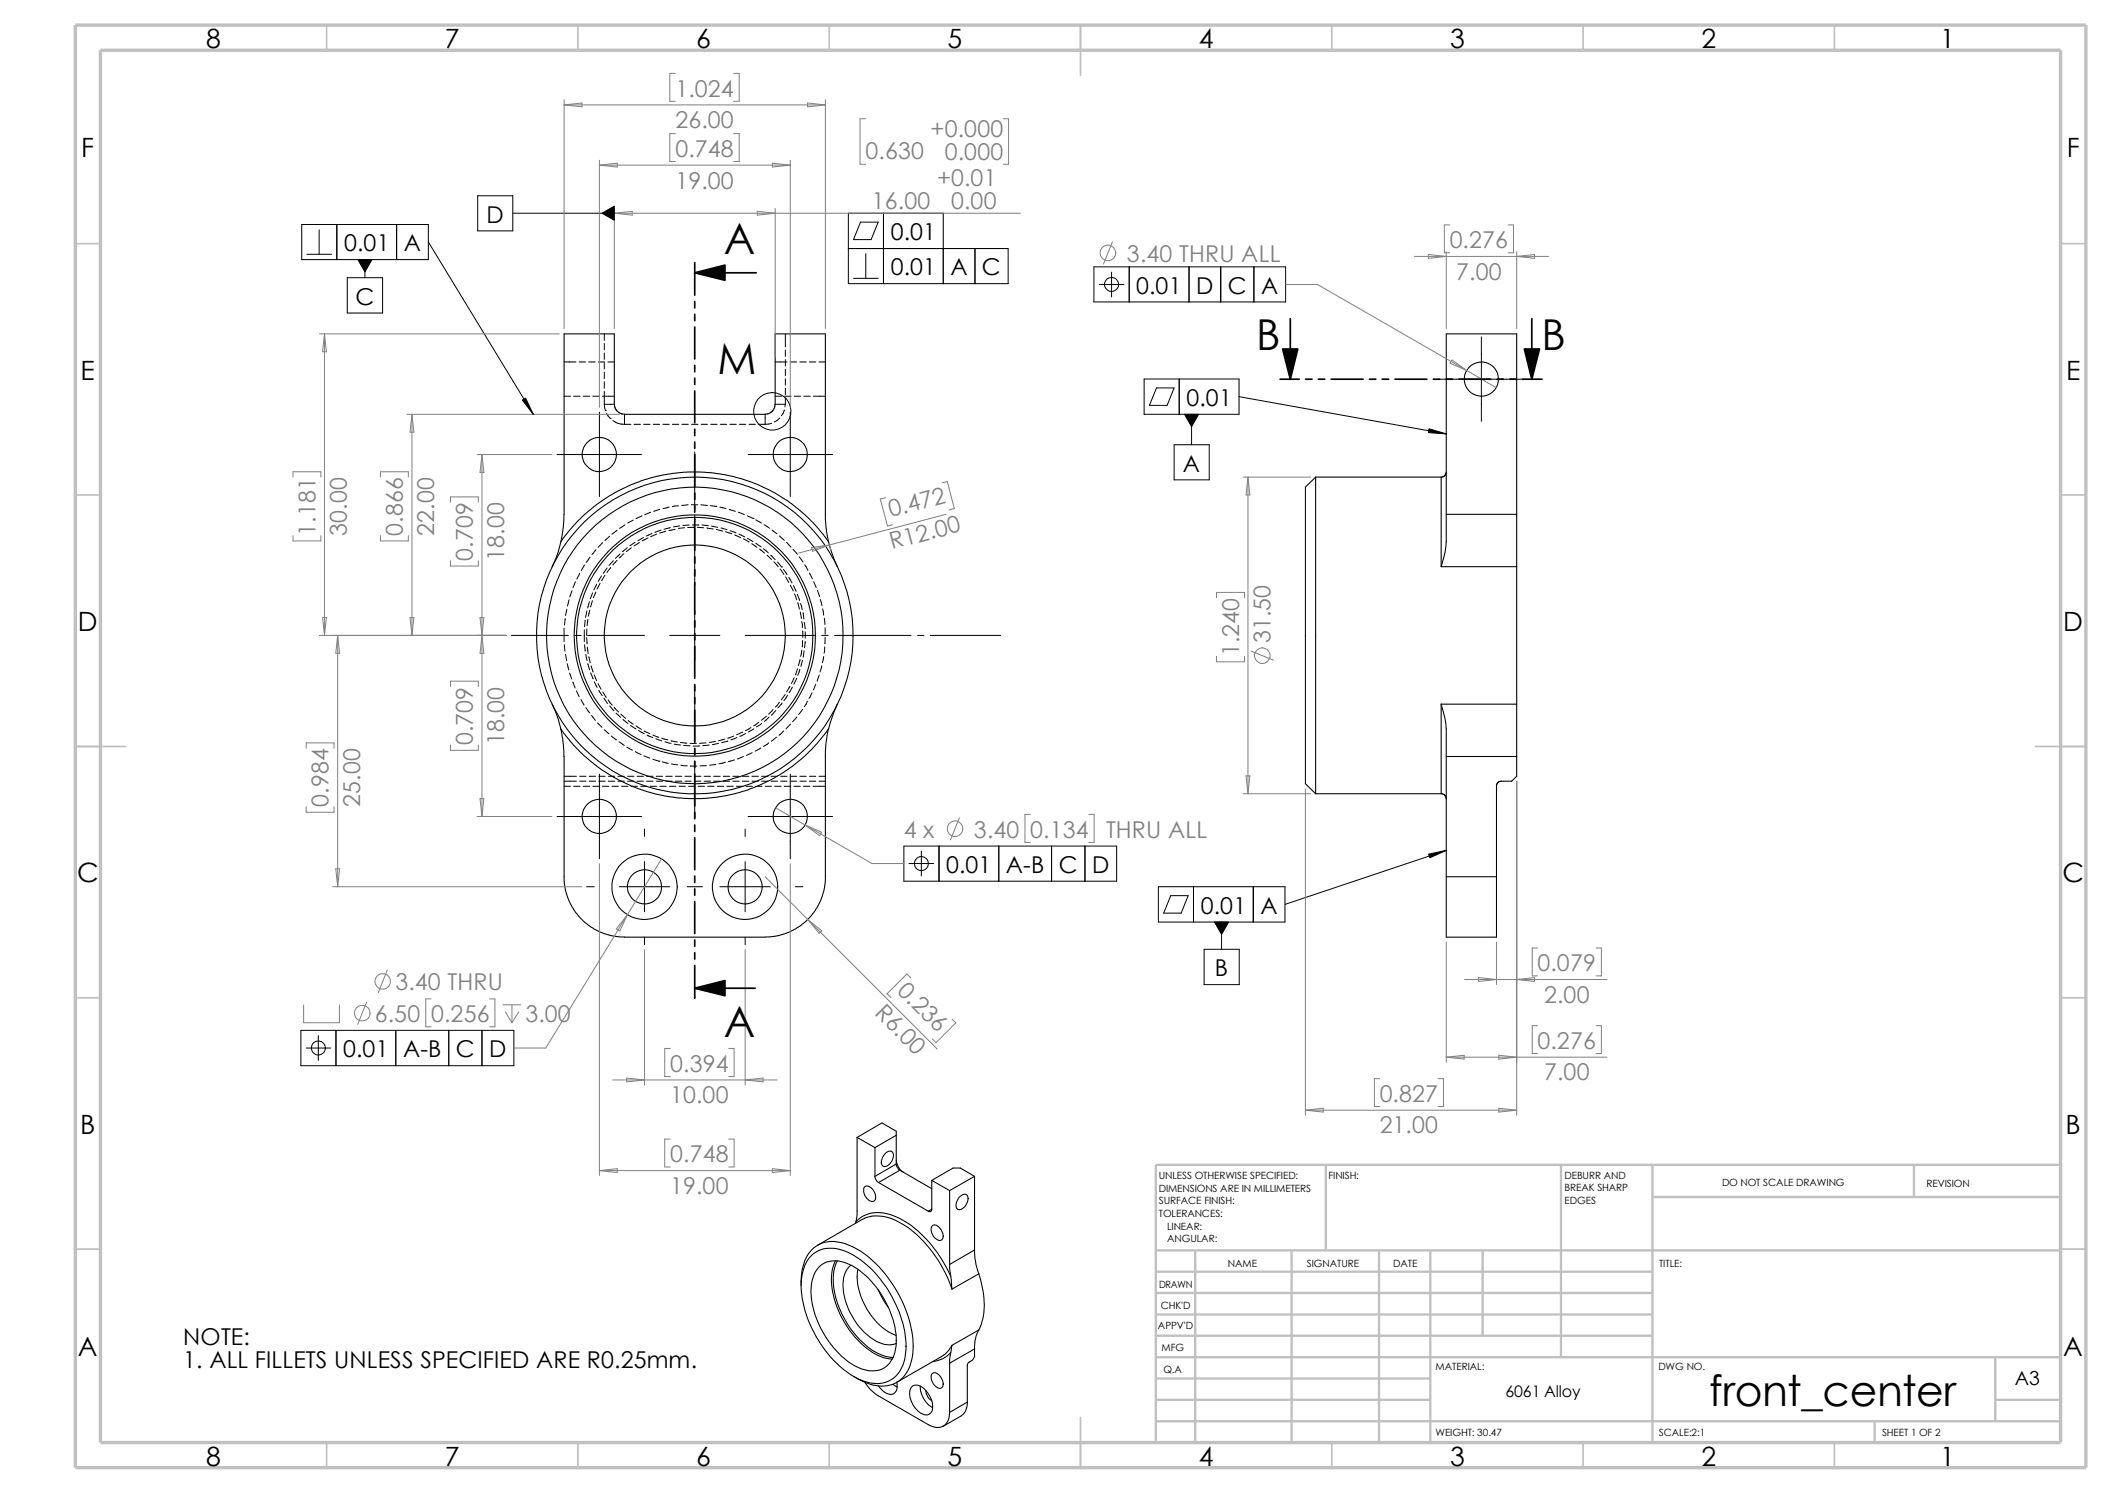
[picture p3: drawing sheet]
<svg xmlns="http://www.w3.org/2000/svg" width="420mm" height="297mm" viewBox="0 0 420 297" stroke-linecap="round" stroke-linejoin="round" font-family="sans-serif">
<g fill="none" stroke="#c0c0c0" stroke-width=".34">
<path d="M65 5v5M115 5v5M165 5v5M215 5v10M265 5v5M315 5v5M365 5v5M15 48.5h5M410 48.5h5M15 98.5h5M410 98.5h5M15 148.5h10"/>
<path d="M405 148.5h10M15 198.5h5M410 198.5h5M15 248.5h5M410 248.5h5M65 287v5M115 287v5M165 287v5M215 282v10M265 287v5M315 287v5M365 287v5"/>
</g>
<g fill="none" stroke="#c0c0c0" stroke-width=".47">
<path d="M263.8 231.7v17.1M310.6 231.7v38.3M328.8 238.1h81.2M328.8 231.7v55.3M380.8 231.7v6.4M410 231.7h-180v55.3M230 253h98.8M230 257.2h98.8M230 248.8h180M237.8 248.8v38.2M257 248.8v38.2M274.4 248.8v38.2"/>
<path d="M284.6 248.8v38.2M295 248.8v16.9M230 278.5h54.6M230 270h180M230 274.2h54.6M230 261.5h98.8M230 265.7h98.8M397 278.5h13M397 270v12.7M230 282.7h180M373 282.7v4.3"/>
</g>
<path d="M15 5h400v287h-400zM20 10h390v277h-390z" fill="none" stroke="#c0c0c0" stroke-width=".68" stroke-linecap="butt"/>
<g fill="none" stroke="#000" stroke-width=".2">
<path d="M95 38.9h7v7h-7zM60 44.7h25.2v6.9h-25.2zM61 50.6h5M63.5 45.7v4.9M67 44.7v6.9M69.1 55.2h7v7.1h-7zM72.6 51.6v3.6M78.9 44.7v6.9M85.2 48.1l20.9 34.3M102 42.4h20.2M168.8 49.4h31.8v7h-31.8v-14h18.9v14M169.8 55.4h4.9"/>
<path d="M171.2 44.2h3.5l-1.4 3.5h-3.5zM172.3 50.5v4.9M175.8 42.4v14M194 49.4v7M217.6 53.1h38.2v7h-38.2zM218.7 56.6h4.9M221.1 54.1v5M224.7 53.1v7M236.6 53.1v7M242.9 53.1v7M249.5 53.1v7M112.2 72h2.4"/>
<path d="M112.2 78.8h1.3M114.1 78.8h1.3M115.2 72h1.3M116 78.8h1.3M117.1 72h1.3M117.9 78.8h1.3M119 72h1.3M119.8 78.8h2.4M120.2 66.4v1.3M120.2 68.3v1.3M120.2 70.2v1.3M120.2 72.1v1.3"/>
<path d="M120.2 74v1.3M120.2 75.9v1.3M120.2 77.9v2.5M120.9 72h1.3M154.2 72h2.4M154.2 78.8h1.3M156.1 78.8h1.3M156.3 66.4v2.6M156.3 69.6v1.3M156.3 71.5v1.3M156.3 73.4v1.3M156.3 75.4v1.2"/>
<path d="M156.3 77.3v1.2M156.3 79.2v1.2M157.2 72h1.3M158 78.8h1.3M159.1 72h1.3M159.9 78.8h1.3M161 72h1.3M161.8 78.8h2.4M162.9 72h1.3M227.6 75.4h18.9v7h-18.9zM230.1 77.2h3.5l-1.4 3.4h-3.5zM234.6 75.4v7"/>
<path d="M246.5 78.9l41.2 7.4M286.3 75.4h16.8M294.7 67v16.8M110.8 90.4h16.8M119.3 82v16.8M120.2 80.4h2M120.2 80.4l.2 1.3M120.4 81.7h.1M120.6 82.3l.8 .9M121.4 83.2h.1M121.9 83.7l1.1 .5M123 84.2h.1"/>
<path d="M123 84.2l1.2 .2M124.2 82.4v2M124.2 84.4h1.3M126.2 84.4h1.2M128.1 84.4h1.2M130 84.4h1.2M131.9 84.4h1.2M133.8 84.4h1.2M135.7 84.4h1.2M137.6 84.4h1.3M138.2 89.9v11.4M139.5 84.4h1.3"/>
<path d="M141.4 84.4h1.3M143.3 84.4h1.3M145.2 84.4h1.3M147.1 84.4h1.3M148.8 90.4h16.9M149 84.4h1.3M150.9 84.4h1.3M152.2 82.4v2M153.5 84.2l-1.3 .2M154.2 80.4h2.1M155.1 83.2l-1 .7M156 81.6l-.6 1.1"/>
<path d="M156.3 80.4l-.1 .5M157.2 82v16.8M233.6 88.5h7v7h-7zM237.1 82.4v6.1M113.2 119.3l-.3 1.3M113.8 117.5l-.4 1.2M114.5 115.7l-.5 1.2M115.3 114l-.5 1.2M116.3 112.4l-.6 1.1M117.3 119.7l-.4 1.2M117.4 110.8l-.8 1.1M117.9 119.5l-.4 1.2"/>
<path d="M117.9 117.9l-.5 1.2M118.5 117.8l-.4 1.1M118.6 109.3l-.8 1M118.7 116.2l-.5 1.1M119.4 116l-.6 1.2M119.7 114.6l-.7 1.1M119.9 107.9l-.9 1M120.4 114.4l-.7 1.1M120.8 113l-.8 1M121.3 106.7l-.9 .8M121.5 112.9l-.8 1M122 111.5l-.8 1"/>
<path d="M122.8 111.5l-.9 .9M122.8 105.5l-1 .8M123.4 110.2l-1 .9M124.1 110.2l-.9 .8M124.3 104.4l-1 .7M124.8 109l-1 .8M125.6 109l-1 .7M126 103.5l-1.1 .6M126.4 107.9l-1.1 .7M127.2 107.9l-1 .7M127.7 102.6l-1.2 .6M128 106.9l-1.1 .7"/>
<path d="M128.9 107l-1.1 .6M129.5 101.9l-1.2 .5M129.7 106.1l-1.1 .5M130.6 106.3l-1.1 .5M131.3 101.3l-1.3 .4M131.5 105.5l-1.2 .4M132.5 105.7l-1.3 .3M133.1 100.9l-1.2 .3M133.3 104.9l-1.2 .4M134.3 105.3l-1.2 .2M135 100.6l-1.2 .2M135.2 104.6l-1.2 .2"/>
<path d="M136.2 105l-1.2 .1M136.9 100.4l-1.3 .1M137.1 104.4l-1.3 .1M137.5 100.4h1.3M137.8 104.4h1.2M138.1 104.9h-1.3M138.2 102.5v1.3M138.2 105.1v11.3M138.7 104.9l1.3 .1M139.4 100.4l1.3 .1M139.7 104.4l1.2 .2M140.6 105l1.3 .2"/>
<path d="M141.4 100.6l1.2 .2M141.6 104.6l1.2 .3M142.5 105.3l1.3 .3M143.2 100.9l1.2 .3M143.4 105l1.3 .4M144.4 105.8l1.2 .4M145.1 101.3l1.2 .4M145.2 105.6l1.2 .4M146.2 106.4l1.1 .5M146.9 101.9l1.2 .5M147 106.3l1.2 .5M147.9 107.2l1.1 .6"/>
<path d="M148.7 102.6l1.1 .5M148.7 107.1l1.1 .6M149.6 108.2l1 .7M149.8 103.1h.1M150.4 108.1l1 .7M150.4 103.4l1.1 .7M151.1 109.2l1 .8M151.9 109.2l1 .8M152 104.4l1.1 .7M152.6 110.4l.9 .9M153.3 110.4l.9 .9M153.6 105.5l1 .7"/>
<path d="M154 111.8l.8 .9M154.7 111.8l.8 1M155.1 106.6l.9 .9M155.2 113.2l.8 1.1M155.5 112.8h.1M155.9 113.3l.7 1M156.3 114.8l.6 1.1M156.5 107.9l.9 .9M156.9 114.9l.7 1.1M157.2 116.4l.6 1.2M157.8 109.3l.8 1M157.9 116.5l.5 1.1"/>
<path d="M158.1 118.2l.4 1.1M158.6 118.2l.5 1.3M158.7 119.9l.3 1.3M159 110.8l.8 1M160.1 112.4l.6 1.1M161 114l.6 1.1M161.9 115.7l.5 1.2M162.6 117.5l.4 1.2M163.2 119.3l.3 1.2M101.7 126.4h11.4M112.2 125v1.2M112.2 126.4v1.2"/>
<path d="M112.3 128.3l.1 1.2M112.4 123.1l-.1 1.2M112.5 130.2l.2 1.2M112.8 121.2l-.3 1.2M112.9 132l.3 1.3M113.3 133.9l.4 1.2M114 135.7l.4 1.2M114.3 126.4h1.3M114.7 137.5l.5 1.1M115.6 139.1l.6 1.2M116.2 125.3v2.3M116.3 128.3l.1 1.2"/>
<path d="M116.4 123.4l-.1 1.3M116.5 130.2l.3 1.2M116.7 126.8l.1 1.3M116.8 121.5l-.3 1.3M116.8 125.1l-.1 1.3M116.8 128.7l.2 1.3M116.9 126.4h11.3M116.9 132l.4 1.3M117 123.2l-.2 1.3M117.1 130.6l.3 1.3M117.3 121.4l-.2 1.2M117.5 133.9l.5 1.1"/>
<path d="M117.6 132.5l.4 1.2M118.2 135.6l.6 1.1M118.2 134.3l.5 1.1M119 136l.6 1.1M119.1 137.3l.7 1.1M119.9 137.7l.7 1M120.1 138.9l.8 1.1M121 139.2l.8 1.1M133.2 126.4h10M138.2 121.4v10M138.2 136.4v11.3M148.3 126.4h13.9"/>
<path d="M155.1 139.7l-.8 1M155.6 139.9l-.8 .9M156.2 138.2l-.8 1M156.7 138.3l-.7 1.1M157.1 136.5l-.6 1.1M157.6 136.7l-.6 1.1M158 134.8l-.6 1.2M158.2 134.2h.1M158.5 135l-.6 1.1M158.7 133.1l-.4 1.1M159.1 133.2l-.4 1.2M159.2 131.2l-.4 1.2"/>
<path d="M159.2 121.8l.2 1.2M159.3 120.1l.3 1.2M159.5 123.7l.1 1.2M159.5 129.3l-.2 1.3M159.6 131.4l-.3 1.2M159.7 125.5v1.3M159.7 127.4l-.1 1.3M159.8 121.9l.1 1.2M160 129.5l-.2 1.2M160 123.8l.2 1.3M160.2 127.6l-.1 1.3M160.2 125.7v1.3"/>
<path d="M160.7 139.5l-.7 1.1M161.5 137.8l-.5 1.1M162.3 136.1l-.5 1.1M163 134.3l-.4 1.2M163.5 132.5l-.3 1.2M163.5 126.4h1.3M163.7 121.1l.2 1.3M163.9 130.6l-.3 1.2M164 123l.1 1.2M164.1 128.7l-.1 1.3M164.2 126.8l-.1 1.3M164.2 124.9v1.3"/>
<path d="M166 126.4h15.3M182.5 126.4h1.3M185.1 126.4h14M112.2 156.4h1.3M112.2 155.4h2.5M112.2 154.4h2.5M114.1 156.4h1.3M115.3 155.4h1.3M115.3 154.4h1.3M116 156.4h1.3M116.5 140.8l.8 1M117.2 155.4h1.3"/>
<path d="M117.2 154.4h1.3M117.7 142.3l.7 1M117.9 156.4h1.3M118.9 143.8l.9 .9M119.1 155.4h1.3M119.1 154.4h1.3M119.3 154v16.8M119.8 156.4h1.3M120.2 145.2l1 .8M121 155.4h1.3M121 154.4h1.3M121.3 140.4l.8 1"/>
<path d="M121.6 146.4l1 .8M121.8 156.4h1.2M122.2 140.7l.9 .9M122.6 141.9l.9 .8M122.9 155.4h1.3M122.9 154.4h1.3M123.1 147.6l1.1 .7M123.5 142.1l1 .8M123.7 156.4h1.2M124 143.1l.9 .8M124.7 148.6l1.1 .6M124.8 155.4h1.3"/>
<path d="M124.8 154.4h1.3M125 143.3l1 .8M125.4 144.3l1.1 .7M125.6 156.4h1.2M126.4 149.5l1.2 .6M126.5 144.4l1.1 .7M126.7 155.4h1.3M126.7 154.4h1.3M127 145.3l1.2 .7M127.5 156.4h1.2M128.1 150.4l1.2 .4M128.1 145.4l1.2 .6"/>
<path d="M128.7 155.4h1.2M128.7 154.4h1.2M128.7 146.3l1.2 .4M129.4 156.4h1.2M129.9 146.2l1.2 .5M129.9 151l1.2 .4M130.5 147l1.2 .4M130.6 155.4h1.2M130.6 154.4h1.2M131.1 151.4h.1M131.3 156.4h1.2M131.7 146.9l1.2 .3"/>
<path d="M131.7 151.6l1.3 .2M132.3 147.6l1.2 .3M132.5 155.4h1.2M132.5 154.4h1.2M133.2 156.4h1.3M133.5 147.4l1.2 .2M133.6 152l1.2 .1M134.2 148l1.2 .2M134.4 155.4h1.2M134.4 154.4h1.2M135.1 156.4h1.3M135.4 147.7l1.3 .1"/>
<path d="M135.5 152.2l1.2 .2M136 148.3l1.3 .1M136.3 155.4h1.2M136.3 154.4h1.2M137 156.4h1.3M137.3 147.9h1.3M137.4 152.4h1.2M138.2 155.4h1.2M138.2 154.4h1.2M138.2 149v1.3M138.2 151.6v11.3M138.9 156.4h1.3"/>
<path d="M139.2 148.4h-1.3M140.1 155.4h1.3M140.1 154.4h1.3M140.5 147.8l-1.3 .1M140.5 152.3l-1.2 .1M140.8 156.4h1.3M141.1 148.2l-1.3 .1M142 155.4h1.3M142 154.4h1.3M142.3 147.5l-1.2 .2M142.4 152.1l-1.2 .1M142.7 156.4h1.3"/>
<path d="M143 147.9l-1.3 .2M143.9 155.4h1.3M143.9 154.4h1.3M144.2 147l-1.2 .4M144.3 151.6l-1.3 .3M144.6 156.4h1.3M144.8 147.4l-1.2 .3M145.8 155.4h1.3M145.8 154.4h1.3M146 146.4l-1.2 .5M146.1 151.2l-1.2 .3M146.5 156.4h1.3"/>
<path d="M146.6 146.7l-1.2 .5M147.7 145.7h.1M147.7 145.7l-1.1 .5M147.7 155.4h1.3M147.7 154.4h1.3M147.9 150.5l-1.2 .5M148.3 145.9l-1.1 .6M148.4 156.4h1.3M149.4 144.7l-1.1 .7M149.6 155.4h1.3M149.6 154.4h1.3M149.6 149.7l-1.1 .6"/>
<path d="M150 145l-1.1 .6M150.3 156.4h1.3M151 143.7l-1.1 .7M151.3 148.8l-1.1 .6M151.5 155.4h1.3M151.5 154.4h1.3M151.6 143.9l-1.1 .7M152.2 156.4h1.3M152.5 142.5l-1 .8M153 147.8l-1.1 .7M153 142.7l-.9 .8M153.4 155.4h1.3"/>
<path d="M153.4 154.4h1.3M153.8 141.1l-.9 1M154.1 156.4h1.3M154.3 141.4l-.8 .8M154.5 146.6l-1 .8M155.3 155.4h1.3M155.3 154.4h1.3M155.9 145.4l-.9 .9M156 156.4h1.3M157.2 155.4h1.3M157.2 154.4h1.3M157.2 154v16.8"/>
<path d="M157.3 144.1l-.9 .9M157.9 156.4h1.3M158.5 142.6l-.8 1M159.1 155.4h1.3M159.1 154.4h1.3M159.6 141.1l-.7 1.1M159.9 156.4h1.2M161 155.4h1.3M161 154.4h1.3M161.8 156.4h2.4M162.9 155.4h1.3M162.9 154.4h1.3"/>
<path d="M110.8 162.4h16.8M116.7 176.4h1.5M123.2 176.4h10M128.2 164.9v1.5M128.2 171.4v10M136.7 176.4h3M143.2 176.4h10M148.3 164.9v1.5M148.3 171.4v10M148.8 162.4h16.9M158.2 176.4h1.5M179.8 168.3h42.4v7h-42.4z"/>
<path d="M180.8 171.8h5M183.3 169.3v4.9M186.8 168.3v7M198.7 168.3v7M209.2 168.3v7M215.9 168.3v7M230.5 176.4h25.2v7h-25.2zM232.9 178.2h3.5l-1.4 3.5h-3.5zM237.4 176.4v7M249.3 176.4v7M287.7 169.2l-32 10.7M128.2 186.4v1.5"/>
<path d="M148.3 186.4v1.5M239.6 188.8h6.9v7.1h-6.9zM243 183.4v5.4M59.9 205h42.3v7h-42.3zM60.9 208.5h4.9M63.3 206v4.9M66.8 205v7M78.7 205v7M89.3 205v7M95.9 205v7"/>
<circle cx="221.1" cy="56.6" r="1.4"/>
<circle cx="153.6" cy="81.8" r="3.7"/>
<circle cx="183.3" cy="171.8" r="1.41"/>
<circle cx="63.3" cy="208.5" r="1.4"/>
</g>
<g fill="none" stroke="#000" stroke-width=".21">
<path d="M261.7 94.9h25v17.8M261.7 94.9l-2 2v59l2 2M261.7 94.9v63M287.7 93.9l-.2 .7-.8 .4M111.6 107.8l.5-3.2 .1-2.3v-35.9h10v14l.4 1.1 .9 .8 .7 .1h28l.7-.1 .6-.4 .4-.4 .3-.7v-14.4h10v37l.4 3.2a24.3 24.3 0 0 0 2 6.1M111.6 107.8a19.9 19.9 0 0 1-1.7 4.9M164.8 107.7l-.1-.1a32.5 32.5 0 0 0-53.1 .2M286.7 112.7h15.1M287.7 102.3v-35.9h14.1v35.9M287.7 102.3h14.1M287.7 102.3v2.1a23.7 23.7 0 0 1-1 8.3M301.8 112.7v27.4"/>
<path d="M301.8 102.3v10.4M109.9 140.1a20.7 20.7 0 0 1 1.9 6.4l.3 1.7 .1 2.3M164.8 145l-.6 4.3 .1 25.1-.3 2.6-.7 2.1-.7 1.4-.7 1.1-1.5 1.6-1.5 1.2-1.7 .9-2.3 .8-1.4 .3h-30.1l-1.8-.3-2.1-.6-1.3-.7-1.8-1.3-1.8-1.9-1.1-1.7-.7-1.7-.5-2.5-.1-25.2M166.6 140.1l-1.2 3a7.4 7.4 0 0 1-2 3.8 32.5 32.5 0 0 1-51.9-1.9M261.7 157.9h25M286.7 157.9h.4l.4 .3 .2 .7M286.7 140.1v17.8M286.7 140.1a22.7 22.7 0 0 1 1 9v1.4M286.7 140.1h15.1M287.7 150.5h14.1M287.7 150.5v23.9M301.8 140.1v10.4"/>
<path d="M301.8 150.5v3.9l-1.1 1h-2.2l-.5 .3-.3 .4v18.3M287.7 174.4h10M287.7 174.4v12h10v-12M170.5 226.3v15.4l-.2 1.3M170.5 226.3l3.6 2M170.5 226.3l5-2.9 2.8 1.6v6.6M172.1 236a2 2 0 0 1 2.1 2.2 .8 .8 0 0 1-.6 .9 .8 .8 0 0 1-.9-.5 1.87 1.87 0 0 1-.6-2.6zM174.1 228.3v5.7M174.1 234a1.66 1.66 0 0 0 .7 1.2M174.8 235.2l9.9 5.8M176.1 229.5a.97 .97 0 0 1 1.5-.2 2.2 2.2 0 0 1-1.7 2.8 1.02 1.02 0 0 1-.4-1.6zM178.3 225.8l-4.2 2.5"/>
<path d="M178.3 231.6l-4.2 2.4M178.3 230.8a3.1 3.1 0 0 0 1.4 2.4M178.3 231.6a1.66 1.66 0 0 0 .7 1.2M179 232.8l-4.2 2.4M179 232.8l6.4 3.7M185.4 234.8v5.7M185.4 234.8l3.5 2.1M188.9 236.9v14.6M190.8 238.2a1.09 1.09 0 0 1 1.6-.4 2.27 2.27 0 0 1-1.6 2.9 1.09 1.09 0 0 1-.4-1.8zM193.9 234l-5 2.9M193.9 234v14.7M193.9 234l-2.8-1.6h-1.5l-4.2 2.4"/>
<path d="M159.4 255.7a10.3 10.3 0 0 1 1.8-6.8 5.9 5.9 0 0 1 6.4-1.6 19.3 19.3 0 0 1 10.4 8.9 21.4 21.4 0 0 1 3.5 13.6 6.4 6.4 0 0 1-5 5.9 10 10 0 0 1-6.7-1.9M161.6 249.6a6.4 6.4 0 0 1 7.2-.4 22.4 22.4 0 0 1 10.6 13.4 13.4 13.4 0 0 1 0 9.4 5.5 5.5 0 0 1-7.1 2.9 18.1 18.1 0 0 1-9.4-8.2 19.9 19.9 0 0 1-3.4-12.6 6.9 6.9 0 0 1 2.1-4.5zM162.6 247.7l8.9-5.1a7.7 7.7 0 0 1 7.9 .8 24.5 24.5 0 0 1 10 13.1M163 252a5.2 5.2 0 0 1 6-.5 18.3 18.3 0 0 1 8.9 11.8 9.6 9.6 0 0 1-.7 7.5 4.5 4.5 0 0 1-5.5 1.6 15.7 15.7 0 0 1-8.3-8 13.9 13.9 0 0 1-1.6-10.4l.4-.9zM166.2 250.8a11 11 0 0 0 0 8.4 18.5 18.5 0 0 0 8.5 10.5l1.1 .4 1.7 .3M166.6 250.8a10.7 10.7 0 0 0-.1 8.1 18.2 18.2 0 0 0 8.3 10.4l1.5 .6 1.4 .1M169.3 251.7a4.9 4.9 0 0 0-1.5 4.8 13.5 13.5 0 0 0 7.3 10.7 3.9 3.9 0 0 0 3.2 .1M170.3 243l-.1 .4M170.3 243a6.5 6.5 0 0 1 7.2-1.2 22 22 0 0 1 10.9 10.5l.7 1.6M170.7 252.5a12.7 12.7 0 0 0 3 9.6 10.2 10.2 0 0 0 4.6 3.5M174.7 256.6l1 2 1.1 1.5M185.4 240.5a.42 .42 0 0 1-.2 .5 .42 .42 0 0 1-.5 0"/>
<path d="M185.4 240.5l-.7 .5M185.6 243.8a1.89 1.89 0 0 1 2 1.9 .84 .84 0 0 1-.4 1.1 .84 .84 0 0 1-1.1-.4 1.96 1.96 0 0 1-.5-2.6zM188.9 251.5l.2 2.4M189.1 253.9l.3 2.6M193.9 248.7a14.5 14.5 0 0 0 .8 4.7M193.9 248.7l-5 2.8M194.7 253.4l-5.3 3.1M194.7 253.4a15.8 15.8 0 0 1 .3 10.7l-.3 .5M172 275a8.4 8.4 0 0 0 2.8 2.7l9.9 5.7a2.73 2.73 0 0 0 3.6-.2l.5-1 .1-1.2M177.7 275.4l.8 .5M181.3 276a1.71 1.71 0 0 1 2.5 .2 4.7 4.7 0 0 1 1.6 4.5 1.4 1.4 0 0 1-2.2 .4 4.6 4.6 0 0 1-2-4.9zM183.1 275.8a5 5 0 0 0 2.4 4.2"/>
<path d="M184.2 276.6a2.75 2.75 0 0 0 1.2 2.1M185.5 273.3a1.37 1.37 0 0 1 1.9 1 1.19 1.19 0 0 1-.3 1.9 2.2 2.2 0 0 1-1.6-2.9zM188.9 271.2v9.8M189.1 269.1l-.2 2.1M189.1 269.1a5.4 5.4 0 0 1-3.5 1.7M189.4 267.6l-.6 1-1.1 1-9.3 5.4a1.78 1.78 0 0 1-.9 2.4 3 3 0 0 1-2.7-1.7M189.4 267.6l-.3 1.5M192.4 278.9l-3.5 2.1M192.4 278.9a3.1 3.1 0 0 1-1.2 2.8l-3.5 2M193.9 268.4v1.5l-.4 .7-.8 .5-.3 .4v7.4M193.9 268.4l-5 2.8M194.7 264.6l-5.3 3"/>
<path d="M194.7 264.6a7.6 7.6 0 0 0-.8 3.8"/>
<circle cx="294.7" cy="75.4" r="3.4"/>
<circle cx="119.2" cy="90.4" r="3.4"/>
<circle cx="157.2" cy="90.4" r="3.4"/>
<circle cx="138.2" cy="126.4" r="23.5"/>
<circle cx="138.2" cy="126.4" r="31.5"/>
<circle cx="138.2" cy="126.4" r="24"/>
<circle cx="138.2" cy="126.4" r="29.5"/>
<circle cx="138.2" cy="126.4" r="18"/>
<circle cx="119.2" cy="162.4" r="3.4"/>
<circle cx="128.2" cy="176.4" r="3.4"/>
<circle cx="128.2" cy="176.4" r="6.5"/>
<circle cx="148.2" cy="176.4" r="6.5"/>
<circle cx="148.2" cy="176.4" r="3.4"/>
<circle cx="157.2" cy="162.4" r="3.4"/>
</g>
<g fill="none" stroke="#808080" stroke-width=".2">
<path d="M112.2 19.9v45.5M134.4 14.6h-1.1v5.6h1.1M146 14.6h1.1v5.6h-1.1M164.2 19.9v45.5M112.2 20.9h52M112.2 20.9l3.6-.4v.8zM119.3 31.9v49.1M119.3 32.9h37.9M119.3 32.9l3.5-.4v.7zM134.4 26.6h-1.1v5.5h1.1M146 26.6h1.1v5.5h-1.1M153.7 32.5l3.5 .4-3.5 .3z"/>
<path d="M157.2 31.9v49.1M160.7 20.5l3.5 .4-3.5 .4zM172.2 23.6h-1.1v9.1h1.1M199.6 23.6h1.1v9.1h-1.1M122.2 41.4v24M122.2 42.4h80.8M122.2 42.4l3.6-.4v.8zM150.7 42l3.5 .4-3.5 .4zM154.2 41.4v29.6M221.3 48.1l-1.8 4.4M255.8 56.6h6.3l29.7 17.1M281.4 51h26.7"/>
<path d="M284.2 50.6l3.5 .4-3.5 .4zM287.7 50v15.4M288.4 44.7h-1v5.6h1M300.1 44.7h1v5.6h-1M301.8 51l3.5-.4v.8zM301.8 50v15.4M63.5 66.4h47.8M64.6 66.4v60M64.6 66.4l.3 3.6h-.7zM288.9 71.6l2.9 2.1-3.3-1.4zM291.8 73.7l5.9 3.4M58.3 94.9v-1h5.5v1"/>
<path d="M75.7 94.9v-1h5.5v1M80.9 82.4h42.3M82 82.4v44M82 82.4l.3 3.6h-.7zM89.6 99.9v-1.1h5.6v1.1M94.9 90.4h14.9M95.9 90.4v72M95.9 90.4l.4 3.6h-.8zM176.2 99l-1.1 .3 1.5 5.3 1-.2M187.5 96.1l1-.3 1.4 5.4-1.1 .2M247.3 94.9h13.4M248.3 94.9v63"/>
<path d="M248.3 94.9l.4 3.6h-.8zM58.3 106.6v1h5.5v-1M75.7 106.6v1h5.5v-1M89.6 111.5v1.1h5.6v-1.1M161.5 108.9l3.5-.5-3.3 1.3zM165.1 108.8l.2 .6M188.2 102.3l-29.3 7.7M242 118.9v-1h5.6v1M63.5 126.4h37.2M64.2 122.9h.7l-.3 3.5zM67.2 126.4l.4 3.6h-.8zM67.2 126.4v50"/>
<path d="M81.6 122.9h.7l-.3 3.5zM89.6 136.6v-1.1h5.6v1.1M95.5 122.9h.8l-.8 7.1h.8zM242 130.6v1.1h5.6v-1.1M248.9 129.5l4.5 1.8M60.9 148.8v-1h5.6v1M89.6 148.2v1.1h5.6v-1.1M95.5 158.9h.8l-.4 3.5zM247.3 157.9h13.4M247.9 154.3h.8l-.4 3.6zM259.7 156.9v65M301.8 155.4v66.5"/>
<path d="M60.9 160.5v1.1h5.6v-1.1M66.2 176.4h49.5M66.8 172.8h.8l-.4 3.6zM94.9 162.4h14.9M119.3 171.8v62M131.6 170.9l-23 37.6h-6.4M152.2 174.4l8.5 8.5M154.3 160.7l5.9 3.4M157.2 171.8v62M160.2 164.1l3.2 1.5-.3 .6zM160.2 164.1l13.3 7.7h6.3M190.9 162.6l-1.8 4.5"/>
<path d="M205 162h-1.1v5.6h1.1M216.6 162h1.1v5.6h-1.1M60.4 199.9v3.6h7.1v-3.6M72.9 199.3l-1.7 4.5M77 193l-1.7 4.4M85.8 198.7h-1.1v5.6h1.1M97.4 198.7h1.1v5.6h-1.1M100.1 199.9h3.5M101.9 199.9v3.6M124.8 181.9l-1.5 3.3-.7-.4zM128.2 188.9v27M148.3 188.9v27"/>
<path d="M160.7 182.9l2.8 2.3-.5 .5zM160.7 182.9l25.8 25.8M181.2 194.5l-.8-.7-3.9 3.9 .7 .8M287.7 187.4v23.9M291.4 194.9h28.3M294.2 194.5l3.5 .4-3.5 .3zM297.7 187.4v8.5M301.8 194.9l3.5-.4v.7zM305.9 188.6h-1.1v5.5h1.1M317.5 188.6h1.1v5.5h-1.1M100.5 201.3l1.4 2.2M103.2 201.3l-1.3 2.2"/>
<path d="M121.9 214.8h32.7M124.7 214.5l3.5 .3-3.5 .4zM133.3 208.6h-1.1v5.6h1.1M145 208.6h1v5.6h-1M148.3 214.8l3.5-.3v.7zM189.4 202.7l.8 .8-4 3.9-.7-.7M274.5 214.6h-1.1v5.5h1.1M286.1 214.6h1.1v5.5h-1.1M287.7 210.3h32M287.7 210.3l3.6-.4v.8zM298.2 209.9l3.6 .4-3.6 .4zM305.9 204h-1.1v5.6h1.1"/>
<path d="M317.5 204h1.1v5.6h-1.1M119.3 232.9l3.5-.4v.8zM119.3 232.9h37.9M133.3 226.6h-1.1v5.6h1.1M145 226.6h1v5.6h-1M153.7 232.5l3.5 .4-3.5 .4zM259.7 220.9h42.1M259.7 220.9l3.6-.4v.7zM298.2 220.5l3.6 .4-3.6 .3z"/>
<circle cx="220.4" cy="50.3" r="1.56"/>
<circle cx="251.1" cy="130.4" r="1.55"/>
<circle cx="190" cy="164.9" r="1.55"/>
<circle cx="76.1" cy="195.2" r="1.56"/>
<circle cx="72.1" cy="201.5" r="1.56"/>
</g>
<path d="M71.2 51.6h2.8l-1.4 2.5zM119.8 42.4l2.4-1.4v2.8zM103.9 79.6l.7-.4 1.5 3.2zM235.7 82.4h2.8l-1.4 2.5zM284.3 85.3l3.4 1-3.5-.2zM284.2 169.9l3.5-.7-3.2 1.4zM241.6 183.4h2.8l-1.4 2.5z" fill="#000" stroke="#000" stroke-width=".2"/>
<path d="M138.2 54.3l6-1.6v3.1zM255.2 69.4h3l-1.5 6zM303.3 69.4h3l-1.5 6zM138.2 196.6l6-1.5v3z" fill="#000" stroke="#000" stroke-width=".34"/>
<g fill="none" stroke="#000" stroke-width=".34">
<path d="M138.2 54.3h12.3M138.2 52.2v6.5M138.2 60v1.3M138.2 62.5v1.3M138.2 65.1v6.3M138.2 72.7v1.3M138.2 75.2v1.3M138.2 77.8v6.3M254.7 75.4h3.8M256.7 63.4v12M259.8 75.4h1.2M262.3 75.4h1.3"/>
<path d="M264.8 75.4h6.4M272.5 75.4h1.2M275 75.4h1.3M277.5 75.4h6.4M285.2 75.4h1.2M287.7 75.4h1.3M290.2 75.4h6.4M297.9 75.4h1.2M300.4 75.4h1.3M302.9 75.4h3.9M304.8 63.4v12M138.2 85.4v1.3"/>
<path d="M138.2 87.9v1.3M138.2 90.5v6.3M138.2 98.1v1.3M138.2 100.6v1.3M138.2 103.2v6.3M138.2 110.8v1.3M138.2 113.3v1.3M138.2 115.9v6.3M138.2 123.5v1.3M138.2 126v1.3M138.2 128.6v6.3M138.2 136.2v1.3"/>
<path d="M138.2 138.7v1.3M138.2 141.3v6.3M138.2 148.9v1.3M138.2 151.4v1.3M138.2 154v6.3M138.2 161.6v1.3M138.2 164.1v1.3M138.2 166.7v6.3M138.2 174.3v1.3M138.2 176.8v1.3M138.2 179.4v6.3M138.2 196.6h12"/>
<path d="M138.2 187v1.3M138.2 189.5v1.3M138.2 192.1v6.5"/>
</g>
<g font-size="8.5">
<text x="144" y="50.5">A</text>
<text x="249.9" y="69.7">B</text>
<text x="306.7" y="69.7">B</text>
<text x="142.7" y="74.5">M</text>
<text x="144" y="206.2">A</text>
<text x="340.1" y="279.7">front_center</text>
</g>
<g font-size="5.3">
<text x="41" y="9.6">8</text>
<text x="88.5" y="9.6">7</text>
<text x="138.5" y="9.6">6</text>
<text x="188.5" y="9.6">5</text>
<text x="238.5" y="9.6">4</text>
<text x="288.5" y="9.6">3</text>
<text x="338.5" y="9.6">2</text>
<text x="386" y="9.6">1</text>
<text x="16.2" y="31.3">F</text>
<text x="411.2" y="31.3">F</text>
<text x="16" y="75.6">E</text>
<text x="411" y="75.6">E</text>
<text x="15.5" y="125.6">D</text>
<text x="410.5" y="125.6">D</text>
<text x="15.3" y="175.6">C</text>
<text x="410.3" y="175.6">C</text>
<text x="16" y="225.6">B</text>
<text x="411" y="225.6">B</text>
<text x="15.5" y="269.8">A</text>
<text x="410.5" y="269.8">A</text>
<text x="41" y="291.6">8</text>
<text x="88.5" y="291.6">7</text>
<text x="138.5" y="291.6">6</text>
<text x="188.5" y="291.6">5</text>
<text x="238.5" y="291.6">4</text>
<text x="288.5" y="291.6">3</text>
<text x="338.5" y="291.6">2</text>
<text x="386" y="291.6">1</text>
</g>
<g font-size="4.6" fill="#808080">
<text x="134.4" y="19.2">1.024</text>
<text x="134.4" y="25.5">26.00</text>
<text x="185.1" y="27.2">+0.000</text>
<text x="134.4" y="31.2">0.748</text>
<text x="172.2" y="31.7">0.630</text>
<text x="188" y="31.8">0.000</text>
<text x="134.4" y="37.5">19.00</text>
<text x="173.5" y="41.5">16.00</text>
<text x="186.4" y="37">+0.01</text>
<text x="189.2" y="41.5">0.00</text>
<text x="224.2" y="52.1">3.40 THRU ALL</text>
<text x="288.4" y="49.4">0.276</text>
<text x="289.7" y="55.7">7.00</text>
<text x="62.7" y="106.6" transform="rotate(-90 62.7 106.6)">1.181</text>
<text x="69" y="106.6" transform="rotate(-90 69 106.6)">30.00</text>
<text x="80.1" y="106.6" transform="rotate(-90 80.1 106.6)">0.866</text>
<text x="86.4" y="106.6" transform="rotate(-90 86.4 106.6)">22.00</text>
<text x="177.2" y="102.9" transform="rotate(-15 177.2 102.9)">0.472</text>
<text x="94.1" y="111.5" transform="rotate(-90 94.1 111.5)">0.709</text>
<text x="100.3" y="111.5" transform="rotate(-90 100.3 111.5)">18.00</text>
<text x="177.4" y="109.3" transform="rotate(-15 177.4 109.3)">R12.00</text>
<text x="246.5" y="130.6" transform="rotate(-90 246.5 130.6)">1.240</text>
<text x="252.8" y="127.9" transform="rotate(-90 252.8 127.9)">31.50</text>
<text x="94.1" y="148.2" transform="rotate(-90 94.1 148.2)">0.709</text>
<text x="100.3" y="148.2" transform="rotate(-90 100.3 148.2)">18.00</text>
<text x="65.4" y="160.5" transform="rotate(-90 65.4 160.5)">0.984</text>
<text x="71.6" y="160.5" transform="rotate(-90 71.6 160.5)">25.00</text>
<text x="179.8" y="166.7">4 x</text>
<text x="193.8" y="166.7">3.40</text>
<text x="205" y="166.7">0.134</text>
<text x="220.1" y="166.7">THRU ALL</text>
<text x="78.7" y="197">3.40 THRU</text>
<text x="178.3" y="197.4" transform="rotate(45 178.3 197.4)">0.236</text>
<text x="305.9" y="193.2">0.079</text>
<text x="74.6" y="203.3">6.50</text>
<text x="85.8" y="203.3">0.256</text>
<text x="104.5" y="203.3">3.00</text>
<text x="173.8" y="201.7" transform="rotate(45 173.8 201.7)">R6.0</text>
<text x="307.2" y="199.5">2.00</text>
<text x="305.9" y="208.7">0.276</text>
<text x="133.3" y="213.2">0.394</text>
<text x="307.2" y="214.9">7.00</text>
<text x="133.3" y="219.5">10.00</text>
<text x="274.5" y="219.2">0.827</text>
<text x="274.5" y="225.5">21.00</text>
<text x="133.3" y="231.2">0.748</text>
<text x="133.3" y="237.5">19.00</text>
</g>
<g font-size="4.6">
<text x="96.8" y="44.3">D</text>
<text x="177.2" y="47.8">0.01</text>
<text x="68.5" y="50">0.01</text>
<text x="80.3" y="50">A</text>
<text x="177.2" y="54.8">0.01</text>
<text x="189.1" y="54.8">A</text>
<text x="195.4" y="54.8">C</text>
<text x="226.1" y="58.4">0.01</text>
<text x="238" y="58.4">D</text>
<text x="244.3" y="58.4">C</text>
<text x="250.9" y="58.4">A</text>
<text x="70.7" y="60.6">C</text>
<text x="236.1" y="80.8">0.01</text>
<text x="235.3" y="93.8">A</text>
<text x="188.2" y="173.7">0.01</text>
<text x="200.1" y="173.7">A-B</text>
<text x="210.7" y="173.7">C D</text>
<text x="238.9" y="181.8">0.01</text>
<text x="250.8" y="181.8">A</text>
<text x="241.7" y="194.2">B</text>
<text x="68.3" y="210.3">0.01</text>
<text x="80.2" y="210.3">A-B</text>
<text x="90.7" y="210.3">C</text>
<text x="97.3" y="210.3">D</text>
<text x="36.4" y="267.6">NOTE:</text>
<text x="36.4" y="272.2">1. ALL FILLETS UNLESS SPECIFIED ARE R0.25mm.</text>
</g>
<text font-size="3.9" x="400.9" y="275.5">A3</text>
<text font-size="3.2" x="299.5" y="277.9">6061 Alloy</text>
<g font-size="2">
<text x="230.5" y="234.6">UNLESS OTHERWISE SPECIFIED:</text>
<text x="230.5" y="237.1">DIMENSIONS ARE IN MILLIMETERS</text>
<text x="230.5" y="239.6">SURFACE FINISH:</text>
<text x="264.3" y="234.6">FINISH:</text>
<text x="311.3" y="239.5">EDGES</text>
<text x="311.3" y="234.5">DEBURR AND</text>
<text x="311.3" y="237">BREAK SHARP</text>
<text x="342.6" y="236">DO NOT SCALE DRAWING</text>
<text x="383.3" y="236.2">REVISION</text>
<text x="230.5" y="242.1">TOLERANCES:</text>
<text x="232.2" y="244.6">LINEAR:</text>
<text x="232.2" y="247.1">ANGULAR:</text>
<text x="260" y="252">SIGNATURE</text>
<text x="277.2" y="252">DATE</text>
<text x="330.1" y="252">TITLE:</text>
<text x="230.6" y="256.2">DRAWN</text>
<text x="244.3" y="252.1">NAME</text>
<text x="230.9" y="260.4">CHK'D</text>
<text x="230.4" y="264.5">APPV'D</text>
<text x="231.1" y="268.8">MFG</text>
<text x="231.5" y="273.1">Q.A</text>
<text x="285.6" y="272.5">MATERIAL:</text>
<text x="329.9" y="272.5">DWG NO.</text>
<text x="285.6" y="285.6">WEIGHT: 30.47</text>
<text x="330" y="285.6">SCALE:2:1</text>
<text x="374.4" y="285.6">SHEET 1 OF 2</text>
</g>
</svg>
